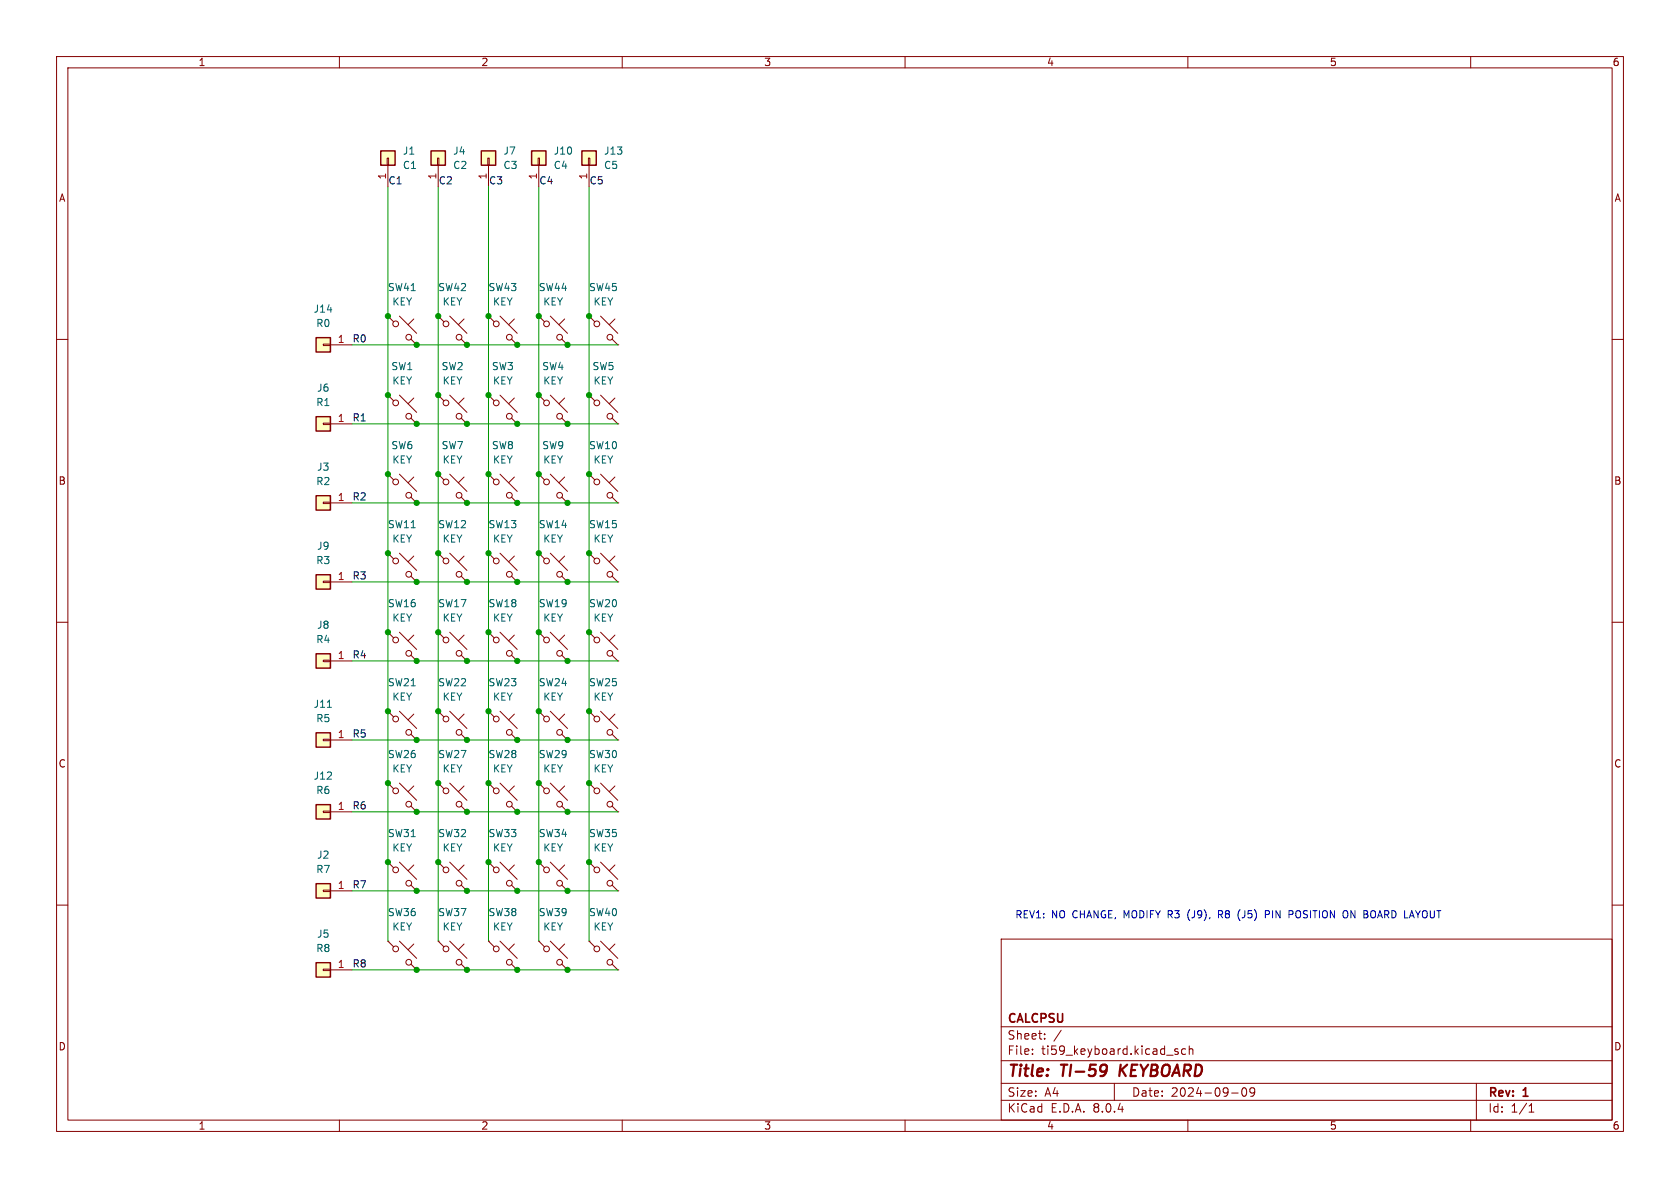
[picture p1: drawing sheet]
<svg xmlns="http://www.w3.org/2000/svg" width="297mm" height="210mm" viewBox="0 0 297 210" stroke-linecap="round" stroke-linejoin="round" font-family="sans-serif">
<g fill="none" stroke="#840000" stroke-width=".18">
<path d="M10 10h277v190h-277zM12 12h273v186h-273zM60 10v2M110 10v2M160 10v2M210 10v2M260 10v2M10 60h2M285 60h2M10 110h2M77.5 111.8l1 1M77.5 111.8h.1"/>
<path d="M79.5 111.8l3 3M81.5 115.8l1 1M82 112.3l-1 1M82.5 116.8h.1M285 110h2M77.5 138.4l1 1M77.5 138.4h.1M79.5 138.4l3 3.1M82 138.9l-1 1.1M10 160h2M81.5 142.5l1 1M82.5 143.5h.1"/>
<path d="M285 160h2M77.5 166.4l1 1M77.5 166.4h.1M79.5 166.4l3 3M81.5 170.4l1 1.1M82 166.9l-1 1M82.5 171.5h.1M86.4 166.4l1 1M86.4 166.4h.1M88.4 166.4l3 3M90.4 170.4l1 1.1M90.9 166.9l-1 1"/>
<path d="M91.4 171.5h.1M177 166h108v32h-108zM60 198v2M110 198v2M160 198v2M177 194.5h108M177 191.5h108M177 187.5h108M177 181.5h108M182.5 186.3v.1M182.5 185.5v.1M184.7 183.6v.1"/>
<path d="M184.7 182.8v.1M187.6 182.1l-1.3 2M197 191.5v3M207.7 185.7l.6 .4-.2 .3-.4-.1M208.2 185.5l-.3-.1-.2 .2M209.6 185.5l-.4-.1-.3 .3v.4l.1 .2h.6M210 198v2M210.2 185.5l.3-.1 .3 .1 .1 .9M210.2 184.9v1.5M217.7 193.2h1.2M219.7 192.4l.2-.1a.81 .81 0 0 1 .6 .6 .81 .81 0 0 1-.3 .8l-.2 .1a.81 .81 0 0 1-.3-1.4zM221.8 192.9l-.3 .3h-.3l-.2-.3 .1-.5 .4-.1 .2 .1a.99 .99 0 0 1-.3 1.4h-.3"/>
<path d="M260 198v2M261 191.5v6.5M270.3 196.6h.9M270.3 195.5l.4-.4v1.5"/>
<circle cx="78.8" cy="113.1" r=".51"/>
<circle cx="81.2" cy="115.5" r=".51"/>
<circle cx="78.8" cy="139.8" r=".51"/>
<circle cx="81.2" cy="142.2" r=".51"/>
<circle cx="78.8" cy="167.7" r=".51"/>
<circle cx="81.2" cy="170.1" r=".51"/>
<circle cx="87.7" cy="167.7" r=".51"/>
<circle cx="90" cy="170.1" r=".51"/>
</g>
<path d="M195 188.2h.4l.2 .2a1.75 1.75 0 0 1-.5 1.7M195.6 189.1l-.4 .3M198.1 188.2l-.2 2M199.3 188.2l-1.3 1.2" fill="none" stroke="#840000" stroke-width=".4"/>
<path d="M85.1 26.7h2.5v2.5h-2.5z" fill="#ffffc2"/>
<g fill="none" stroke="#840000" stroke-width=".18">
<path d="M86.2 27.9h.3v1.3h-.3zM86.4 29.2v3.8M95.2 111.8l1.1 1M95.2 111.8h.1M97.3 111.8l3 3M99.3 115.8l1 1M99.8 112.3l-1 1M100.3 116.8h.1M104.1 111.8l1.1 1M104.1 111.8h.1M106.2 111.8l3 3M108.2 115.8l1 1"/>
<path d="M108.7 112.3l-1 1M109.2 116.8h.1M68.6 152.4l1 1M68.6 152.4h.1M70.6 152.4l3.1 3M72.6 156.5l1.1 1M73.2 152.9l-1.1 1M73.7 157.5h.1M77.5 152.4l1 1M77.5 152.4h.1M79.5 152.4l3 3M81.5 156.5l1 1"/>
<path d="M82 152.9l-1 1M82.5 157.5h.1M104.1 152.4l1.1 1M104.1 152.4h.1M106.2 152.4l3 3M108.2 156.5l1 1M108.7 152.9l-1 1M109.2 157.5h.1M104.1 166.4l1.1 1M104.1 166.4h.1M106.2 166.4l3 3M108.2 170.4l1 1.1"/>
<path d="M108.7 166.9l-1 1M109.2 171.5h.1"/>
<circle cx="96.6" cy="113.1" r=".51"/>
<circle cx="98.9" cy="115.5" r=".51"/>
<circle cx="105.5" cy="113.1" r=".51"/>
<circle cx="107.8" cy="115.5" r=".51"/>
<circle cx="70" cy="153.8" r=".51"/>
<circle cx="72.3" cy="156.1" r=".51"/>
<circle cx="78.8" cy="153.8" r=".51"/>
<circle cx="81.2" cy="156.1" r=".51"/>
<circle cx="105.5" cy="153.8" r=".51"/>
<circle cx="107.8" cy="156.1" r=".51"/>
<circle cx="105.5" cy="167.7" r=".51"/>
<circle cx="107.8" cy="170.1" r=".51"/>
</g>
<path d="M85.1 26.7h2.5v2.5h-2.5z" fill="none" stroke="#840000" stroke-width=".25"/>
<path d="M76.2 26.7h2.5v2.5h-2.5z" fill="#ffffc2"/>
<path d="M77.3 27.9h.3v1.3h-.3zM77.5 29.2v3.8" fill="none" stroke="#840000" stroke-width=".18"/>
<path d="M76.2 26.7h2.5v2.5h-2.5z" fill="none" stroke="#840000" stroke-width=".25"/>
<path d="M67.3 26.7h2.5v2.5h-2.5z" fill="#ffffc2"/>
<g fill="none" stroke="#840000" stroke-width=".18">
<path d="M68.5 27.9h.2v1.3h-.2zM68.6 29.2v3.8M95.2 83.8l1.1 1M95.2 83.8h.1M97.3 83.8l3 3.1M99.3 87.9l1 1M99.8 84.3l-1 1M100.3 88.9h.1"/>
<circle cx="96.6" cy="85.2" r=".51"/>
<circle cx="98.9" cy="87.6" r=".51"/>
</g>
<path d="M67.3 26.7h2.5v2.5h-2.5z" fill="none" stroke="#840000" stroke-width=".25"/>
<path d="M55.9 170.2h2.5v2.5h-2.5z" fill="#ffffc2"/>
<path d="M57.1 171.3h1.3v.3h-1.3zM58.4 171.5h3.8" fill="none" stroke="#840000" stroke-width=".18"/>
<path d="M55.9 170.2h2.5v2.5h-2.5z" fill="none" stroke="#840000" stroke-width=".25"/>
<path d="M55.9 156.2h2.5v2.6h-2.5z" fill="#ffffc2"/>
<g fill="none" stroke="#840000" stroke-width=".18">
<path d="M95.2 69.9l1.1 1M95.2 69.9h.1M97.3 69.9l3 3M99.3 73.9l1 1M99.8 70.4l-1 1M100.3 74.9h.1M104.1 83.8l1.1 1M104.1 83.8h.1M106.2 83.8l3 3.1M108.2 87.9l1 1M108.7 84.3l-1 1M109.2 88.9h.1"/>
<path d="M68.6 111.8l1 1M68.6 111.8h.1M70.6 111.8l3.1 3M72.6 115.8l1.1 1M73.2 112.3l-1.1 1M73.7 116.8h.1M86.4 111.8l1 1M86.4 111.8h.1M88.4 111.8l3 3M90.4 115.8l1 1M90.9 112.3l-1 1M91.4 116.8h.1"/>
<path d="M68.6 138.4l1 1M68.6 138.4h.1M70.6 138.4l3.1 3.1M73.2 138.9l-1.1 1.1M77.5 125.7l1 1M77.5 125.7h.1M79.5 125.7l3 3.1M81.5 129.8l1 1M82 126.2l-1 1.1M82.5 130.8h.1M95.2 125.7l1.1 1M95.2 125.7h.1"/>
<path d="M97.3 125.7l3 3.1M99.3 129.8l1 1M99.8 126.2l-1 1.1M100.3 130.8h.1M104.1 125.7l1.1 1M104.1 125.7h.1M104.1 138.4l1.1 1M104.1 138.4h.1M106.2 125.7l3 3.1M106.2 138.4l3 3.1M108.2 129.8l1 1M108.7 126.2l-1 1.1"/>
<path d="M108.7 138.9l-1 1.1M109.2 130.8h.1M57.1 157.4h1.3v.2h-1.3zM58.4 157.5h3.8M72.6 142.5l1.1 1M73.7 143.5h.1M86.4 152.4l1 1M86.4 152.4h.1M88.4 152.4l3 3M90.4 156.5l1 1M90.9 152.9l-1 1M91.4 157.5h.1"/>
<path d="M108.2 142.5l1 1M109.2 143.5h.1M68.6 166.4l1 1M68.6 166.4h.1M70.6 166.4l3.1 3M72.6 170.4l1.1 1.1M73.2 166.9l-1.1 1M73.7 171.5h.1M95.2 166.4l1.1 1M95.2 166.4h.1M97.3 166.4l3 3M99.3 170.4l1 1.1"/>
<path d="M99.8 166.9l-1 1M100.3 171.5h.1"/>
<circle cx="96.6" cy="71.2" r=".51"/>
<circle cx="98.9" cy="73.6" r=".51"/>
<circle cx="105.5" cy="85.2" r=".51"/>
<circle cx="107.8" cy="87.6" r=".51"/>
<circle cx="70" cy="113.1" r=".51"/>
<circle cx="72.3" cy="115.5" r=".51"/>
<circle cx="87.7" cy="113.1" r=".51"/>
<circle cx="90" cy="115.5" r=".51"/>
<circle cx="70" cy="139.8" r=".51"/>
<circle cx="78.8" cy="127.1" r=".51"/>
<circle cx="81.2" cy="129.5" r=".51"/>
<circle cx="96.6" cy="127.1" r=".51"/>
<circle cx="98.9" cy="129.5" r=".51"/>
<circle cx="105.5" cy="139.8" r=".51"/>
<circle cx="105.5" cy="127.1" r=".51"/>
<circle cx="107.8" cy="129.5" r=".51"/>
<circle cx="72.3" cy="142.2" r=".51"/>
<circle cx="87.7" cy="153.8" r=".51"/>
<circle cx="90" cy="156.1" r=".51"/>
<circle cx="107.8" cy="142.2" r=".51"/>
<circle cx="70" cy="167.7" r=".51"/>
<circle cx="72.3" cy="170.1" r=".51"/>
<circle cx="96.6" cy="167.7" r=".51"/>
<circle cx="98.9" cy="170.1" r=".51"/>
</g>
<path d="M55.9 156.2h2.5v2.6h-2.5z" fill="none" stroke="#840000" stroke-width=".25"/>
<path d="M55.9 142.2h2.5v2.6h-2.5z" fill="#ffffc2"/>
<g fill="none" stroke="#840000" stroke-width=".18">
<path d="M104.1 69.9l1.1 1M104.1 69.9h.1M106.2 69.9l3 3M108.2 73.9l1 1M108.7 70.4l-1 1M109.2 74.9h.1M68.6 97.8l1 1M68.6 97.8h.1M70.6 97.8l3.1 3M73.2 98.3l-1.1 1M95.2 97.8l1.1 1M95.2 97.8h.1"/>
<path d="M97.3 97.8l3 3M99.8 98.3l-1 1M104.1 97.8l1.1 1M104.1 97.8h.1M106.2 97.8l3 3M108.7 98.3l-1 1M72.6 101.9l1.1 1M73.7 102.9h.1M99.3 101.9l1 1M100.3 102.9h.1M108.2 101.9l1 1M109.2 102.9h.1"/>
<path d="M68.6 125.7l1 1M68.6 125.7h.1M70.6 125.7l3.1 3.1M72.6 129.8l1.1 1M73.2 126.2l-1.1 1.1M73.7 130.8h.1M86.4 138.4l1 1M86.4 138.4h.1M86.4 125.7l1 1M86.4 125.7h.1M88.4 138.4l3 3.1M88.4 125.7l3 3.1"/>
<path d="M90.4 129.8l1 1M90.9 138.9l-1 1.1M90.9 126.2l-1 1.1M91.4 130.8h.1M95.2 138.4l1.1 1M95.2 138.4h.1M97.3 138.4l3 3.1M99.8 138.9l-1 1.1M57.1 143.4h1.3v.2h-1.3zM58.4 143.5h3.8M90.4 142.5l1 1M91.4 143.5h.1"/>
<path d="M95.2 152.4l1.1 1M95.2 152.4h.1M97.3 152.4l3 3M99.3 142.5l1 1M99.3 156.5l1 1M99.8 152.9l-1 1M100.3 143.5h.1M100.3 157.5h.1"/>
<circle cx="105.5" cy="71.2" r=".51"/>
<circle cx="107.8" cy="73.6" r=".51"/>
<circle cx="70" cy="99.2" r=".51"/>
<circle cx="96.6" cy="99.2" r=".51"/>
<circle cx="105.5" cy="99.2" r=".51"/>
<circle cx="72.3" cy="101.5" r=".51"/>
<circle cx="98.9" cy="101.5" r=".51"/>
<circle cx="107.8" cy="101.5" r=".51"/>
<circle cx="70" cy="127.1" r=".51"/>
<circle cx="72.3" cy="129.5" r=".51"/>
<circle cx="87.7" cy="139.8" r=".51"/>
<circle cx="87.7" cy="127.1" r=".51"/>
<circle cx="90" cy="129.5" r=".51"/>
<circle cx="96.6" cy="139.8" r=".51"/>
<circle cx="90" cy="142.2" r=".51"/>
<circle cx="96.6" cy="153.8" r=".51"/>
<circle cx="98.9" cy="142.2" r=".51"/>
<circle cx="98.9" cy="156.1" r=".51"/>
</g>
<path d="M55.9 142.2h2.5v2.6h-2.5z" fill="none" stroke="#840000" stroke-width=".25"/>
<path d="M55.9 101.6h2.5v2.5h-2.5z" fill="#ffffc2"/>
<g fill="none" stroke="#840000" stroke-width=".18">
<path d="M77.5 97.8l1 1M77.5 97.8h.1M79.5 97.8l3 3M82 98.3l-1 1M86.4 97.8l1 1M86.4 97.8h.1M88.4 97.8l3 3M90.9 98.3l-1 1M57.1 102.7h1.3v.3h-1.3zM58.4 102.9h3.8M81.5 101.9l1 1M82.5 102.9h.1"/>
<path d="M90.4 101.9l1 1M91.4 102.9h.1"/>
<circle cx="78.8" cy="99.2" r=".51"/>
<circle cx="87.7" cy="99.2" r=".51"/>
<circle cx="81.2" cy="101.5" r=".51"/>
<circle cx="90" cy="101.5" r=".51"/>
</g>
<path d="M55.9 101.6h2.5v2.5h-2.5z" fill="none" stroke="#840000" stroke-width=".25"/>
<path d="M55.9 129.5h2.5v2.6h-2.5z" fill="#ffffc2"/>
<path d="M57.1 130.7h1.3v.2h-1.3zM58.4 130.8h3.8" fill="none" stroke="#840000" stroke-width=".18"/>
<path d="M55.9 129.5h2.5v2.6h-2.5z" fill="none" stroke="#840000" stroke-width=".25"/>
<path d="M57.9 125h.7" fill="none" stroke="#006464" stroke-width=".18"/>
<path d="M55.9 115.6h2.5v2.5h-2.5z" fill="#ffffc2"/>
<path d="M57.1 116.7h1.3v.3h-1.3zM58.4 116.8h3.8" fill="none" stroke="#840000" stroke-width=".18"/>
<path d="M55.9 115.6h2.5v2.5h-2.5z" fill="none" stroke="#840000" stroke-width=".25"/>
<path d="M55.9 73.7h2.5v2.5h-2.5z" fill="#ffffc2"/>
<g fill="none" stroke="#840000" stroke-width=".18">
<path d="M57.1 74.8h1.3v.3h-1.3zM58.4 74.9h3.8M68.6 83.8l1 1M68.6 83.8h.1M70.6 83.8l3.1 3.1M72.6 87.9l1.1 1M73.2 84.3l-1.1 1M73.7 88.9h.1M77.5 83.8l1 1M77.5 83.8h.1M79.5 83.8l3 3.1M81.5 87.9l1 1"/>
<path d="M82 84.3l-1 1M82.5 88.9h.1"/>
<circle cx="70" cy="85.2" r=".51"/>
<circle cx="72.3" cy="87.6" r=".51"/>
<circle cx="78.8" cy="85.2" r=".51"/>
<circle cx="81.2" cy="87.6" r=".51"/>
</g>
<path d="M55.9 73.7h2.5v2.5h-2.5z" fill="none" stroke="#840000" stroke-width=".25"/>
<path d="M55.9 87.6h2.5v2.6h-2.5z" fill="#ffffc2"/>
<g fill="none" stroke="#840000" stroke-width=".18">
<path d="M68.6 69.9l1 1M68.6 69.9h.1M70.6 69.9l3.1 3M72.6 73.9l1.1 1M73.2 70.4l-1.1 1M73.7 74.9h.1M77.5 69.9l1 1M77.5 69.9h.1M79.5 69.9l3 3M81.5 73.9l1 1M82 70.4l-1 1M82.5 74.9h.1"/>
<path d="M57.1 88.8h1.3v.2h-1.3zM58.4 88.9h3.8"/>
<circle cx="70" cy="71.2" r=".51"/>
<circle cx="72.3" cy="73.6" r=".51"/>
<circle cx="78.8" cy="71.2" r=".51"/>
<circle cx="81.2" cy="73.6" r=".51"/>
</g>
<path d="M55.9 87.6h2.5v2.6h-2.5z" fill="none" stroke="#840000" stroke-width=".25"/>
<path d="M55.9 59.7h2.5v2.5h-2.5z" fill="#ffffc2"/>
<g fill="none" stroke="#840000" stroke-width=".18">
<path d="M77.5 55.9l1 1M77.5 55.9h.1M79.5 55.9l3 3M81.5 59.9l1 1.1M82 56.4l-1 1M86.4 55.9l1 1M86.4 55.9h.1M88.4 55.9l3 3M90.4 59.9l1 1.1M90.9 56.4l-1 1M95.2 55.9l1.1 1M95.2 55.9h.1"/>
<path d="M97.3 55.9l3 3M99.3 59.9l1 1.1M99.8 56.4l-1 1M104.1 55.9l1.1 1M104.1 55.9h.1M106.2 55.9l3 3M108.2 59.9l1 1.1M108.7 56.4l-1 1M57.1 60.8h1.3v.3h-1.3zM58.4 61h3.8M82.5 61h.1M86.4 69.9l1 1"/>
<path d="M86.4 69.9h.1M88.4 69.9l3 3M90.4 73.9l1 1M90.9 70.4l-1 1M91.4 74.9h.1M91.4 61h.1M100.3 61h.1M109.2 61h.1"/>
<circle cx="78.8" cy="57.3" r=".51"/>
<circle cx="81.2" cy="59.6" r=".51"/>
<circle cx="87.7" cy="57.3" r=".51"/>
<circle cx="90" cy="59.6" r=".51"/>
<circle cx="96.6" cy="57.3" r=".51"/>
<circle cx="98.9" cy="59.6" r=".51"/>
<circle cx="105.5" cy="57.3" r=".51"/>
<circle cx="107.8" cy="59.6" r=".51"/>
<circle cx="87.7" cy="71.2" r=".51"/>
<circle cx="90" cy="73.6" r=".51"/>
</g>
<path d="M55.9 59.7h2.5v2.5h-2.5z" fill="none" stroke="#840000" stroke-width=".25"/>
<path d="M94 26.7h2.5v2.5h-2.5z" fill="#ffffc2"/>
<path d="M95.1 27.9h.3v1.3h-.3zM95.2 29.2v3.8" fill="none" stroke="#840000" stroke-width=".18"/>
<path d="M94 26.7h2.5v2.5h-2.5z" fill="none" stroke="#840000" stroke-width=".25"/>
<path d="M102.9 26.7h2.5v2.5h-2.5z" fill="#ffffc2"/>
<g fill="none" stroke="#840000" stroke-width=".18">
<path d="M104 27.9h.3v1.3h-.3zM104.1 29.2v3.8M68.6 55.9l1 1M68.6 55.9h.1M70.6 55.9l3.1 3M72.6 59.9l1.1 1.1M73.2 56.4l-1.1 1M73.7 61h.1M86.4 83.8l1 1M86.4 83.8h.1M88.4 83.8l3 3.1M90.4 87.9l1 1"/>
<path d="M90.9 84.3l-1 1M91.4 88.9h.1"/>
<circle cx="70" cy="57.3" r=".51"/>
<circle cx="72.3" cy="59.6" r=".51"/>
<circle cx="87.7" cy="85.2" r=".51"/>
<circle cx="90" cy="87.6" r=".51"/>
</g>
<path d="M102.9 26.7h2.5v2.5h-2.5z" fill="none" stroke="#840000" stroke-width=".25"/>
<path d="M210.1 161.2l-.1 .4 .1 .8M215.4 161.6h.5M215.7 161.6l.4 .7M215.9 161h-.5v1.3M219 162.4l.2 .3M219.2 160.8l-.2 .4M223.7 161.6h.6l.1-.2v-.3l-.7-.1v1.3M227.9 161h.5l.2 .2-.1 .4h-.6M238.2 161.2v.9" fill="none" stroke="#0000c2" stroke-width=".18"/>
<g fill="none" stroke="#009600" stroke-width=".18">
<path d="M68.6 33v133.4M77.5 33v133.4M86.4 33v133.4M95.2 33v133.4M104.1 33v133.4M62.2 74.9h47M62.2 61h47M62.2 88.9h47M62.2 116.8h47M62.2 102.9h47M62.2 130.8h47M62.2 157.5h47"/>
<path d="M62.2 143.5h47M62.2 171.5h47"/>
</g>
<g fill="#009600" stroke="#009600" stroke-width=".18">
<circle cx="73.7" cy="171.5" r=".46"/>
<circle cx="82.5" cy="157.5" r=".46"/>
<circle cx="82.5" cy="171.5" r=".46"/>
<circle cx="68.6" cy="125.7" r=".46"/>
<circle cx="77.5" cy="125.7" r=".46"/>
<circle cx="68.6" cy="152.4" r=".46"/>
<circle cx="73.7" cy="157.5" r=".46"/>
<circle cx="77.5" cy="152.4" r=".46"/>
<circle cx="77.5" cy="138.4" r=".46"/>
<circle cx="73.7" cy="143.5" r=".46"/>
<circle cx="91.4" cy="157.5" r=".46"/>
<circle cx="68.6" cy="138.4" r=".46"/>
<circle cx="91.4" cy="102.9" r=".46"/>
<circle cx="100.3" cy="102.9" r=".46"/>
<circle cx="95.2" cy="97.8" r=".46"/>
<circle cx="91.4" cy="116.8" r=".46"/>
<circle cx="95.2" cy="111.8" r=".46"/>
<circle cx="104.1" cy="97.8" r=".46"/>
<circle cx="104.1" cy="111.8" r=".46"/>
<circle cx="100.3" cy="116.8" r=".46"/>
<circle cx="91.4" cy="143.5" r=".46"/>
<circle cx="82.5" cy="143.5" r=".46"/>
<circle cx="86.4" cy="152.4" r=".46"/>
<circle cx="95.2" cy="138.4" r=".46"/>
<circle cx="95.2" cy="125.7" r=".46"/>
<circle cx="91.4" cy="130.8" r=".46"/>
<circle cx="82.5" cy="130.8" r=".46"/>
<circle cx="86.4" cy="138.4" r=".46"/>
<circle cx="86.4" cy="125.7" r=".46"/>
<circle cx="100.3" cy="157.5" r=".46"/>
<circle cx="104.1" cy="152.4" r=".46"/>
<circle cx="104.1" cy="125.7" r=".46"/>
<circle cx="100.3" cy="130.8" r=".46"/>
<circle cx="95.2" cy="152.4" r=".46"/>
<circle cx="104.1" cy="138.4" r=".46"/>
<circle cx="100.3" cy="143.5" r=".46"/>
<circle cx="100.3" cy="171.5" r=".46"/>
<circle cx="91.4" cy="171.5" r=".46"/>
<circle cx="86.4" cy="111.8" r=".46"/>
<circle cx="73.7" cy="116.8" r=".46"/>
<circle cx="73.7" cy="130.8" r=".46"/>
<circle cx="77.5" cy="111.8" r=".46"/>
<circle cx="82.5" cy="116.8" r=".46"/>
<circle cx="73.7" cy="102.9" r=".46"/>
<circle cx="82.5" cy="102.9" r=".46"/>
<circle cx="86.4" cy="97.8" r=".46"/>
<circle cx="68.6" cy="111.8" r=".46"/>
<circle cx="77.5" cy="83.8" r=".46"/>
<circle cx="77.5" cy="97.8" r=".46"/>
<circle cx="73.7" cy="74.9" r=".46"/>
<circle cx="68.6" cy="69.9" r=".46"/>
<circle cx="82.5" cy="74.9" r=".46"/>
<circle cx="77.5" cy="69.9" r=".46"/>
<circle cx="68.6" cy="97.8" r=".46"/>
<circle cx="73.7" cy="88.9" r=".46"/>
<circle cx="68.6" cy="83.8" r=".46"/>
<circle cx="77.5" cy="55.9" r=".46"/>
<circle cx="73.7" cy="61" r=".46"/>
<circle cx="68.6" cy="55.9" r=".46"/>
<circle cx="91.4" cy="74.9" r=".46"/>
<circle cx="95.2" cy="69.9" r=".46"/>
<circle cx="86.4" cy="55.9" r=".46"/>
<circle cx="82.5" cy="61" r=".46"/>
<circle cx="104.1" cy="69.9" r=".46"/>
<circle cx="100.3" cy="61" r=".46"/>
<circle cx="91.4" cy="61" r=".46"/>
<circle cx="95.2" cy="55.9" r=".46"/>
<circle cx="104.1" cy="55.9" r=".46"/>
<circle cx="100.3" cy="88.9" r=".46"/>
<circle cx="104.1" cy="83.8" r=".46"/>
<circle cx="100.3" cy="74.9" r=".46"/>
<circle cx="95.2" cy="83.8" r=".46"/>
<circle cx="82.5" cy="88.9" r=".46"/>
<circle cx="86.4" cy="83.8" r=".46"/>
<circle cx="91.4" cy="88.9" r=".46"/>
<circle cx="86.4" cy="69.9" r=".46"/>
</g>
<g font-size="2.8" fill="#840000">
<text x="178" y="190.9">Title:</text>
<text x="187.7" y="190.9">TI-59</text>
<text x="198.7" y="190.9">KEYBOARD</text>
</g>
<g font-size="2.1" fill="#840000">
<text x="178" y="184">Sheet:</text>
<text x="178" y="181.2">CALCPSU</text>
<text x="178" y="186.7">File:</text>
<text x="184.1" y="186.7">ti59_keyboard.kicad_sch</text>
<text x="178" y="196.9">KiCad</text>
<text x="178" y="194.1">Size:</text>
<text x="184.7" y="194.1">A4</text>
<text x="185.7" y="196.9">E.D.A.</text>
<text x="193.3" y="196.9">8.0.4</text>
<text x="200" y="194.1">Date:</text>
<text x="207" y="194.1">2024-09-09</text>
<text x="263" y="194.3">Rev:</text>
<text x="263" y="196.9">Id:</text>
<text x="267.1" y="196.9">1/1</text>
<text x="269.4" y="194.3">1</text>
</g>
<g font-size="1.8" fill="#840000">
<text x="35" y="11.9">1</text>
<text x="85" y="11.9">2</text>
<text x="135" y="11.9">3</text>
<text x="185" y="11.9">4</text>
<text x="235" y="11.9">5</text>
<text x="285" y="11.9">6</text>
<text x="10.3" y="35.9">A</text>
<text x="285.3" y="35.9">A</text>
<text x="10.3" y="85.9">B</text>
<text x="285.3" y="85.9">B</text>
<text x="10.3" y="135.9">C</text>
<text x="285.3" y="135.9">C</text>
<text x="10.3" y="185.9">D</text>
<text x="285.3" y="185.9">D</text>
<text x="35" y="199.9">1</text>
<text x="85" y="199.9">2</text>
<text x="135" y="199.9">3</text>
<text x="185" y="199.9">4</text>
<text x="235" y="199.9">5</text>
<text x="285" y="199.9">6</text>
</g>
<g font-size="1.8" fill="#006464">
<text x="71.1" y="27.5">J1</text>
<text x="80" y="27.5">J4</text>
<text x="88.9" y="27.5">J7</text>
<text x="97.8" y="27.5">J10</text>
<text x="106.7" y="27.5">J13</text>
<text x="71.1" y="30.1">C1</text>
<text x="80" y="30.1">C2</text>
<text x="88.9" y="30.1">C3</text>
<text x="97.8" y="30.1">C4</text>
<text x="106.7" y="30.1">C5</text>
<text x="68.5" y="51.7">SW41</text>
<text x="77.4" y="51.7">SW42</text>
<text x="86.3" y="51.7">SW43</text>
<text x="95.1" y="51.7">SW44</text>
<text x="104" y="51.7">SW45</text>
<text x="55.4" y="55.5">J14</text>
<text x="55.8" y="58">R0</text>
<text x="69.3" y="54.2">KEY</text>
<text x="78.2" y="54.2">KEY</text>
<text x="87" y="54.2">KEY</text>
<text x="95.9" y="54.2">KEY</text>
<text x="104.8" y="54.2">KEY</text>
<text x="69.1" y="65.6">SW1</text>
<text x="78" y="65.6">SW2</text>
<text x="86.9" y="65.6">SW3</text>
<text x="95.8" y="65.6">SW4</text>
<text x="104.6" y="65.6">SW5</text>
<text x="55.8" y="72">R1</text>
<text x="56" y="69.4">J6</text>
<text x="69.3" y="68.2">KEY</text>
<text x="78.2" y="68.2">KEY</text>
<text x="87" y="68.2">KEY</text>
<text x="95.9" y="68.2">KEY</text>
<text x="104.8" y="68.2">KEY</text>
<text x="56" y="83.4">J3</text>
<text x="69.1" y="79.6">SW6</text>
<text x="69.3" y="82.1">KEY</text>
<text x="78" y="79.6">SW7</text>
<text x="78.2" y="82.1">KEY</text>
<text x="86.9" y="79.6">SW8</text>
<text x="87" y="82.1">KEY</text>
<text x="95.8" y="79.6">SW9</text>
<text x="95.9" y="82.1">KEY</text>
<text x="104" y="79.6">SW10</text>
<text x="104.8" y="82.1">KEY</text>
<text x="55.8" y="86">R2</text>
<text x="68.5" y="93.6">SW11</text>
<text x="77.4" y="93.6">SW12</text>
<text x="86.3" y="93.6">SW13</text>
<text x="95.1" y="93.6">SW14</text>
<text x="104" y="93.6">SW15</text>
<text x="55.8" y="99.9">R3</text>
<text x="56" y="97.4">J9</text>
<text x="69.3" y="96.1">KEY</text>
<text x="78.2" y="96.1">KEY</text>
<text x="87" y="96.1">KEY</text>
<text x="95.9" y="96.1">KEY</text>
<text x="104.8" y="96.1">KEY</text>
<text x="68.5" y="107.5">SW16</text>
<text x="77.4" y="107.5">SW17</text>
<text x="86.3" y="107.5">SW18</text>
<text x="95.1" y="107.5">SW19</text>
<text x="104" y="107.5">SW20</text>
<text x="55.8" y="113.9">R4</text>
<text x="56" y="111.4">J8</text>
<text x="69.3" y="110.1">KEY</text>
<text x="78.2" y="110.1">KEY</text>
<text x="87" y="110.1">KEY</text>
<text x="95.9" y="110.1">KEY</text>
<text x="104.8" y="110.1">KEY</text>
<text x="55.4" y="125.3">J11</text>
<text x="68.5" y="121.5">SW21</text>
<text x="69.3" y="124.1">KEY</text>
<text x="77.4" y="121.5">SW22</text>
<text x="78.2" y="124.1">KEY</text>
<text x="86.3" y="121.5">SW23</text>
<text x="87" y="124.1">KEY</text>
<text x="95.1" y="121.5">SW24</text>
<text x="95.9" y="124.1">KEY</text>
<text x="104" y="121.5">SW25</text>
<text x="104.8" y="124.1">KEY</text>
<text x="55.8" y="127.9">R5</text>
<text x="68.5" y="134.2">SW26</text>
<text x="69.3" y="136.8">KEY</text>
<text x="77.4" y="134.2">SW27</text>
<text x="78.2" y="136.8">KEY</text>
<text x="86.3" y="134.2">SW28</text>
<text x="87" y="136.8">KEY</text>
<text x="95.1" y="134.2">SW29</text>
<text x="95.9" y="136.8">KEY</text>
<text x="104" y="134.2">SW30</text>
<text x="104.8" y="136.8">KEY</text>
<text x="55.4" y="138">J12</text>
<text x="55.8" y="140.6">R6</text>
<text x="68.5" y="148.2">SW31</text>
<text x="77.4" y="148.2">SW32</text>
<text x="86.3" y="148.2">SW33</text>
<text x="95.1" y="148.2">SW34</text>
<text x="104" y="148.2">SW35</text>
<text x="55.8" y="154.5">R7</text>
<text x="56" y="152">J2</text>
<text x="69.3" y="150.7">KEY</text>
<text x="78.2" y="150.7">KEY</text>
<text x="87" y="150.7">KEY</text>
<text x="95.9" y="150.7">KEY</text>
<text x="104.8" y="150.7">KEY</text>
<text x="56" y="166">J5</text>
<text x="68.5" y="162.2">SW36</text>
<text x="69.3" y="164.7">KEY</text>
<text x="77.4" y="162.2">SW37</text>
<text x="78.2" y="164.7">KEY</text>
<text x="86.3" y="162.2">SW38</text>
<text x="87" y="164.7">KEY</text>
<text x="95.1" y="162.2">SW39</text>
<text x="95.9" y="164.7">KEY</text>
<text x="104" y="162.2">SW40</text>
<text x="104.8" y="164.7">KEY</text>
<text x="55.8" y="168.5">R8</text>
</g>
<g font-size="1.8" fill="#0f0f0f">
<text x="68.3" y="31.8" transform="rotate(-90 68.3 31.8)">1</text>
<text x="68.6" y="32.7">C1</text>
<text x="77.2" y="31.8" transform="rotate(-90 77.2 31.8)">1</text>
<text x="77.5" y="32.7">C2</text>
<text x="86.1" y="31.8" transform="rotate(-90 86.1 31.8)">1</text>
<text x="86.4" y="32.7">C3</text>
<text x="95" y="31.8" transform="rotate(-90 95 31.8)">1</text>
<text x="95.2" y="32.7">C4</text>
<text x="103.9" y="31.8" transform="rotate(-90 103.9 31.8)">1</text>
<text x="104.1" y="32.7">C5</text>
<text x="62.2" y="60.6">R0</text>
<text x="62.2" y="74.6">R1</text>
<text x="62.2" y="88.6">R2</text>
<text x="62.2" y="102.5">R3</text>
<text x="62.2" y="116.5">R4</text>
<text x="62.2" y="130.5">R5</text>
<text x="62.2" y="143.2">R6</text>
<text x="62.2" y="157.1">R7</text>
<text x="62.2" y="171.1">R8</text>
</g>
<g font-size="1.8" fill="#a90000">
<text x="59.6" y="60.7">1</text>
<text x="59.6" y="74.7">1</text>
<text x="59.6" y="88.6">1</text>
<text x="59.6" y="102.6">1</text>
<text x="59.6" y="116.6">1</text>
<text x="59.6" y="130.6">1</text>
<text x="59.6" y="143.3">1</text>
<text x="59.6" y="157.2">1</text>
<text x="59.6" y="171.2">1</text>
</g>
<g font-size="1.8" fill="#0000c2">
<text x="179.4" y="162.5">REV1:</text>
<text x="185.9" y="162.5">NO CHANGE, MODIFY R3</text>
<text x="210.6" y="162.5">(J9),</text>
<text x="216.2" y="162.5">R8</text>
<text x="219.9" y="162.5">(J5)</text>
<text x="224.9" y="162.5">PIN</text>
<text x="229.3" y="162.5">POSITION</text>
<text x="239.1" y="162.5">ON BOARD LAYOUT</text>
</g>
</svg>
